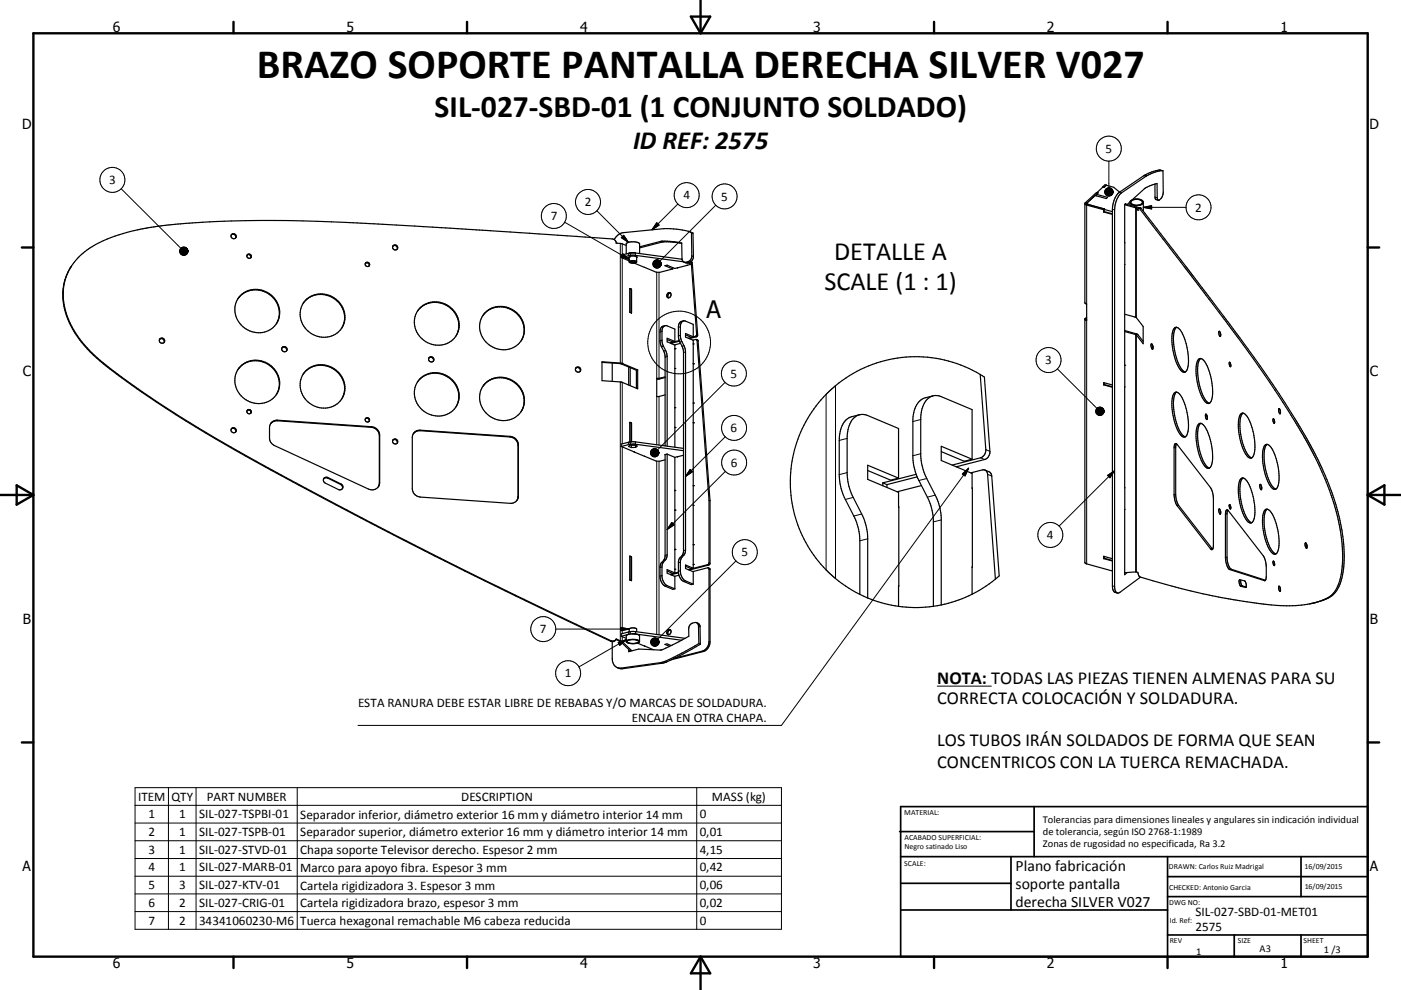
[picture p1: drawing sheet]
<svg xmlns="http://www.w3.org/2000/svg" width="420mm" height="297mm" viewBox="0 0 420 297" stroke-linecap="round" stroke-linejoin="round" font-family="sans-serif">
<g fill="none" stroke="#000" stroke-width=".36">
<path d="M328.7 58.3l3.4 .9-.4 .4-3.4-.9M328.7 58.3v.5M329.2 57.9l-3.4 3.2 5.4 1.6M329.2 57.9l-.5-.1-3.3 3-.1 .4 .5 .3 5.1 1.4M329.2 57.9l-.5 .4M330.5 56.1v.1M330.5 56.1l.5 .1M331 56.2l.7-.6 2.2 .6 1.8 1.4M331 56.2l-.4-.1-1.7 1.7 .3 .1M331.7 55.6h.1M331.7 55.6l-.4-.2-.8 .7M331.7 55.6l-.7 .6"/>
<path d="M339.5 59.9l3.9-3.5 3.5-1.3v4.2l.4 .8M346.3 55.2v4.2l.2 .4 .8 .3M348.6 51.2a6 6 0 0 0-4.4 .8l-8.9 5.9-1.2 1.9-.5 2.2-.1 113.8a1.78 1.78 0 0 0 1.5 2.1M21.4 79.9l-.5 .8M69.3 70.5a.83 .83 0 0 1 1-.1 .83 .83 0 0 1 .4 .8M74.1 76.6a.7 .7 0 0 1 .8-.1 .7 .7 0 0 1 .3 .8M109.5 79a.69 .69 0 0 1 .9 0 .69 .69 0 0 1 .3 .8M117.7 73.9a.81 .81 0 0 1 1-.2 .81 .81 0 0 1 .4 .9M186.3 77.3l2.3 1M187.7 73.6l-1.3-.5-1.6-.1a1.32 1.32 0 0 0-1.3-1.3l-70.1-4.5a408.4 408.4 0 0 0-60.1 0l-6.5 .8a54.9 54.9 0 0 0-19.2 6 18.5 18.5 0 0 0-7.1 7.3M188.5 76l1.7-.1 14.3 1.9M188.6 77.1v1.5"/>
<path d="M188.7 78.4l1.4-.2 .7 .2a.61 .61 0 0 1-.9 .5 .73 .73 0 0 1-1.2-.5zM188.9 75.9l-2.6 .7v.7M188.9 76.6l-2.6 .7M188.9 75.9v.7M188.9 76.6h1.3l14.7 1.9M189.1 78.5h1.3a.91 .91 0 0 1-1.4 .2zM189.6 75.9h-.7M190.2 78.9l3.1 1.3M190.2 78.9h.1M190.5 78.6h.1M190.9 77.3l.2-.2-.9-.3-1.3 .1-.4 .4h.1M190.9 77.1v1.5"/>
<path d="M190.9 77.1h.1M191.8 76.1v-2.9a1.81 1.81 0 0 0-1.7-.7 2.94 2.94 0 0 0-2.3 .6l-.1 3.1M204.4 73l-5.5-.5-7.1 1.9M206 79.6h.1M206 79.6l-2.9 .8M206.2 78.8l1 .5M206.9 69.6l.4 .2M207.1 78.5l.1 .1M207.2 78.6v.7M207.2 79.3l-1.2 .3M207.2 78.6l1.7 21.9-.3 .4-2.3 .6M207.2 78.6l.3 .1 1.7 21.9-.3 .4-2.2 .6"/>
<path d="M207.2 78.6h.1M207.3 69.8a21.8 21.8 0 0 0-8.4-1.2l-12 1.2a3.7 3.7 0 0 0-2.8 2.1M207.3 69.8l.1 7a1.74 1.74 0 0 1-.9 1.6 1.74 1.74 0 0 1-1.8-.1l-.2-.7-.1-4.7-2.9-.4-2.9-.2-6.8 1.7M207.3 69.8l.5 .2 .1 7a1.9 1.9 0 0 1-2.8 1.6M325.3 61.1v29.7l.5 .4v5l-.5-.5 .5-.5M325.9 61.3v-.5l.3 .5M330.9 63.6l2.6 .7M330.9 62.9v.7M331 63.5l-.1 .1M331 63.5v-.7l2.5 .7M331 63.5l2.5 .7M331.1 62.7h.1"/>
<path d="M331.2 62.7l-.3 .2M337.2 61.4l3.3 .9 .7 .7v-.5M337.2 79.4h.1M337.2 72.8h.1M337.2 79.3h.1M337.4 61.2l3.4 1 .5 .3M337.5 61.2v-.1l-.3 .2v111.1l.7-.6M338.8 60.7a2.64 2.64 0 0 0 3.7 .5l.3-.4M338.8 60.7v.9M338.8 60.6a2.68 2.68 0 0 1 3.9-.1l.1 2.9M338.8 60.6l-.8 .7M338.8 60.6v.1"/>
<path d="M339.2 60.3a2.41 2.41 0 0 1 3.3 .3 2.22 2.22 0 0 1-3.3 .5l-.2-.5zM341.2 62.5h.4l29.6 38.9a321 321 0 0 1 17 25l5.2 9.2a98.2 98.2 0 0 1 5.9 13.7l2 7a52.5 52.5 0 0 1 1.2 9.7v2.2a17.9 17.9 0 0 1-2.6 9.6 8.8 8.8 0 0 1-4.3 2.6l-.9 .3M341.4 62.4l.7 .1 27.7 36.2a334.2 334.2 0 0 1 20 29.4l3.9 6.9a72.7 72.7 0 0 1 9.3 31.3 19.4 19.4 0 0 1-2.6 11.4l-.7 .7a15 15 0 0 1-7.7 2.9 65.5 65.5 0 0 1-19.2-.9l-5-.8a174.4 174.4 0 0 1-18.3-4.3l-7.8-2.2-.5-1.4-.5-.1-3.5 .2M347.3 60.1h.1a2.67 2.67 0 0 0 1.3-2.5v-6.4h-.5l-2.2 .6-2.2 1-7.6 5.1-.6 .7a7.8 7.8 0 0 0-1.4 4.4v113a1.95 1.95 0 0 0 .8 1.9M20.4 81.6a18.7 18.7 0 0 0 2.1 18.3 54.1 54.1 0 0 0 14 13.5 405.1 405.1 0 0 0 47.9 29.3l39.8 21a1751 1751 0 0 0 58.8 28.7 1.18 1.18 0 0 0 1.7-.6M20.8 80.9a18.1 18.1 0 0 0 1.3 18 49.6 49.6 0 0 0 14.2 14.1 426.9 426.9 0 0 0 53.9 32.6l29.1 15.4 27.5 13.8 36.3 17.4 .8 .1 .7-.4M71.3 89.7a6.9 6.9 0 0 1 9.2-1.6 6.9 6.9 0 0 1 2.4 9M72.1 88.7a7 7 0 0 1 8.8-.5 7 7 0 0 1 2.2 8.6 7 7 0 0 1-8 2.6 7 7 0 0 1-4.7-7l.7-2.3zM91.3 90.5a6.9 6.9 0 0 0 .5 8.3 6.9 6.9 0 0 0 8.2 1.8 6.5 6.5 0 0 0 3.4-6.2 6.5 6.5 0 0 0-4.2-5.6 6.6 6.6 0 0 0-8.3 2.2M91.6 90.1a6.9 6.9 0 0 1 8.9-.3 6.9 6.9 0 0 1 1.9 8.7M125.1 93.4a6.9 6.9 0 0 1 9.2-1.5 6.9 6.9 0 0 1 2.4 9M125.9 92.4a6.9 6.9 0 0 1 8.8-.4 6.9 6.9 0 0 1 2.2 8.5 6.9 6.9 0 0 1-8 2.6 6.9 6.9 0 0 1-4.7-7l.4-1.7z"/>
<path d="M144.7 94.8a6.9 6.9 0 0 1 9.2-1.5 6.9 6.9 0 0 1 2.3 8.9M145.5 93.8a7 7 0 0 1 8.8-.5 7 7 0 0 1 2.1 8.6 6.9 6.9 0 0 1-7.4 2.8 6.9 6.9 0 0 1-5.2-6 6.1 6.1 0 0 1 1.7-4.9zM188.8 93.7l.5 .2M188.9 86.6v7.1M188.9 93.7h-.1M188.9 86.6h-.1M188.9 93.7l.4 .2M188.9 86.6l.4 .2M189.3 86.8h.1M189.3 93.9h.1M189.3 86.8v7.1M189.3 86.8l-.5-.2v7.1"/>
<path d="M193.2 80.2h.1M193.3 80.2l3.4 1.5h1.1l3.9-1M199.4 97.7l2.9 1v3.7M199.4 97.7l-.5 .4-.4 .7v3.5l.3 1.3 1.1 2.5 .1 .9v26.8M199.4 97.7a1.56 1.56 0 0 0-1.5 1.6l.1 3.9 1.1 2.4 .3 1.2v27M200.2 88a.65 .65 0 0 1 1 0 .65 .65 0 0 1-.2 1 .65 .65 0 0 1-1 .2 .65 .65 0 0 1 .1-1.1zM201 87.9a.93 .93 0 0 0-.6 1.5M201.7 80.3v.4M203.1 80.3v.1M203.1 80.3l-.8 .2-2.3-.9-.6 .1 2.3 1M204.9 96.3a1.56 1.56 0 0 0-1.5 1.6l.1 3.8 1.1 2.5 .3 1.2v60.1l-.3 1-1.1 1.5-.1 3.8a3.5 3.5 0 0 0 1.5 2.6l2.3 1 .6-.2M325.3 95.8v72.9l.3 .4 7.9 2.2"/>
<path d="M325.8 95.7v.1M337.2 94.3l3.4 .9 2.1 2.7v5.2l-2.2-2.7M337.2 99.5l3.3 .9M337.2 99.2l3.5 1M352.2 98.3a1.31 1.31 0 0 1 1.7 .8 16.4 16.4 0 0 1 1.9 12 1.06 1.06 0 0 1-1 .6 1.06 1.06 0 0 1-1-.8 16.7 16.7 0 0 1-2.1-11.9zM352.7 98.2a6.6 6.6 0 0 0-.8 5.2 13.3 13.3 0 0 0 3.1 8l.4 .2M365.5 99.4v1l.3 .6 .1-.9M365.5 99.4h.1M365.6 99.4l.3 .7M47.8 101.8a.83 .83 0 0 1 1.1-.1 .83 .83 0 0 1 .3 1M71.3 110.9a6.9 6.9 0 0 1 9.2-1.5 6.9 6.9 0 0 1 2.4 9M72.1 109.9a7 7 0 0 1 8.8-.4 7 7 0 0 1 2.2 8.6 7 7 0 0 1-8.6 2.3 7 7 0 0 1-3.9-7.9l.8-1.7z"/>
<path d="M84.5 104.4a.82 .82 0 0 1 1.1-.1 .82 .82 0 0 1 .3 1M90.9 112.3a6.9 6.9 0 0 1 9.1-1.6 6.9 6.9 0 0 1 2.4 9M91.7 111.3a7 7 0 0 1 8.8-.5 7 7 0 0 1 2.1 8.6 6.9 6.9 0 0 1-8 2.6 6.9 6.9 0 0 1-4.6-7l.4-1.7zM125.1 114.7a6.9 6.9 0 0 1 9.2-1.6 6.9 6.9 0 0 1 2.4 9M125.9 113.6a7 7 0 0 1 8.8-.4 7 7 0 0 1 2.2 8.6 6.9 6.9 0 0 1-9.3 1.9 6.9 6.9 0 0 1-2.4-9.1zM128.5 107.4a.83 .83 0 0 1 1.1-.1 .83 .83 0 0 1 .3 1M144.7 115.9a6.9 6.9 0 0 0 2.5 9.2 6.9 6.9 0 0 0 9.2-1.9 6.9 6.9 0 0 0-2.6-8.9 6.9 6.9 0 0 0-9.1 1.7M145 115.6a6.9 6.9 0 0 1 9.1-1 6.9 6.9 0 0 1 2.1 8.9M172.6 110.5a.83 .83 0 0 1 1-.1 .83 .83 0 0 1 .4 1M180.5 108.7l5.5 .4 4.8 2M180.5 108.5l5.7 .4 5 2.1v5.6l-5-2-5.7-.4zM183.6 108.9v5.5"/>
<path d="M188.5 110.1v5.4M188.9 110.3v5.4M190.8 111.1v5.4M191.2 111l-.4 .1M199.4 113.1l-2.5 .4v5.4l2.5-.4M199.4 113.3l-2.5 .4M200 101.9l1.7 .7 .6-.2M201.1 102.8v.2M201.1 102.8l.3 .1M201.4 102.9v.3M202.3 102.4l-2.3-.9v1l2.3 1v30.7M203.6 102.2l-2.5 .6"/>
<path d="M203.7 102.4l-2.3 .5M204 103l-1.8 .5M205.5 100.5l1.7 .7 .6-.2M207.8 101v-3.7l-2.3-1a1.3 1.3 0 0 0-1.5 1.7v3.3l1.2 2.7 .3 1.6v59.4l-.2 1.1-1 1.3-.3 .7v3.2a3.4 3.4 0 0 0 1.5 3l2.3 .9M207.8 101l-2.3-.9v1l2.3 1v68.4M208.8 101.9l.5 .4 3.6 47.9M208.8 101.9l-1.1 .2M208.8 101.9l3.8 48.2M279.7 118.8l-2.4 .6a6.4 6.4 0 0 0-3.6 6.4v11.6a17.3 17.3 0 0 0 1.8 6.8l2.5 5a17.3 17.3 0 0 1 1.8 6.7v26M293.9 112.3a37.6 37.6 0 0 0-52.3 14.3 37.6 37.6 0 0 0 16.2 51.7M293.9 112.3l1.2 .8 1.7 22.3a2.36 2.36 0 0 1-1.6 2.5l-8.5 2.1M293.9 112.3l1.7 22.6a2.42 2.42 0 0 1-1.6 2.4l-8.5 2.2"/>
<path d="M330.9 115.5v-.7l2.6 .7M330.9 115.5l2.6 .7M331 115.3l-.1 .2M331 114.8v.5M331 115.3l2.5 .7M337.2 116.1h.1M337.2 109.6h.1M337.2 116v.1M340.7 100.2l.5 .2 1.5 2M340.7 100.2l-.2 .2M345.2 103.2l.3 .3a.78 .78 0 0 1 0 1.3l-.4-.8zM345.6 103.6l.1 .6"/>
<path d="M352.2 117.8a1.31 1.31 0 0 1 1.7 .8 16.4 16.4 0 0 1 1.9 11.9 1.06 1.06 0 0 1-1 .6 1.06 1.06 0 0 1-1-.8 16.7 16.7 0 0 1-2.1-11.9zM352.7 117.6a5.6 5.6 0 0 0-.9 4.7 13.6 13.6 0 0 0 3.2 8.6l.4 .1M359.5 107.7a1.54 1.54 0 0 1 1.9 1.2 16.7 16.7 0 0 1 1.7 11.5 1.06 1.06 0 0 1-1.1 .7 1.06 1.06 0 0 1-.9-.9 16.7 16.7 0 0 1-2.1-11.9zM360 107.5a5.5 5.5 0 0 0-.9 4.7 15.3 15.3 0 0 0 2.9 8.4l.6 .4M365.9 100.1l.1 .3M368.6 108.7l.4 .7-.1 .6-.4-.7zM368.6 108.7h.1M69.3 128.7a.8 .8 0 0 1 1.1-.2 .8 .8 0 0 1 .3 1.1M69.5 128.6a.81 .81 0 0 1 .9 .1 .81 .81 0 0 1 .2 .9M69.5 128.5a.79 .79 0 0 0 .1 1.1 .79 .79 0 0 0 1.1 0M74.2 123a.69 .69 0 0 1 .9 0 .69 .69 0 0 1 .1 1M74.2 123.1a.69 .69 0 0 1 .8 .1 .69 .69 0 0 1 .2 .8"/>
<path d="M74.2 123.1a.66 .66 0 0 0 .1 .9 .66 .66 0 0 0 .9 0M81.1 127.2l1-.8 1-.2 28.2 2a2.6 2.6 0 0 1 2.4 2.5v14.2l-.2 .9M81.4 126.8l.8-.6 1-.1 28.2 1.9a2.66 2.66 0 0 1 2.4 2.6v14.2a2.28 2.28 0 0 1-3.4 1.9l-28.1-13a2.52 2.52 0 0 1-1.5-2.3v-3.5zM109.7 125.6a.71 .71 0 0 1 .8 0 .71 .71 0 0 1 .2 .8M117.7 132.1a.83 .83 0 0 1 1-.2 .83 .83 0 0 1 .4 .9M117.8 132.1a.81 .81 0 0 1 1-.3 .81 .81 0 0 1 .4 .9M117.8 132.1a.8 .8 0 0 0 .3 1 .8 .8 0 0 0 1.1-.4M119.1 132.8v.1M123.9 130.1l1.1-.8 .9-.1 26.9 1.9a2.62 2.62 0 0 1 2.5 2.5v15.4l-.3 1.1M124.2 129.7l.8-.5 1-.1 27 1.8a2.61 2.61 0 0 1 2.4 2.6v15.3a2.22 2.22 0 0 1-2.4 2.2l-27-1.9a2.61 2.61 0 0 1-2.4-2.5v-15.4l.1-.6zM186.3 133.9l3.9 1.7M188.8 126.8h.1"/>
<path d="M188.9 126.8v5.8M188.9 126.8l.4 .1M188.9 132.6l-2.6 .6v.7M188.9 132.6v.7M188.9 133.3l-2.6 .6M188.9 132.6h1.6l14.4 1.9M188.9 133.3l1.3-.1 14.7 2M189.2 133.5l.1 .1M189.3 133.6v.7M189.3 126.9v5.6M189.3 133.5v.1M189.3 126.9l-.5-.2v5.9"/>
<path d="M189.3 126.9h.1M190.2 135.6l3.1 1.3M190.2 135.6h.1M190.3 133.5l-1 .1M190.6 134.2l.5-.4-.9-.3h-1.3l-.4 .4 .8 .4M190.6 134.2l-1.3 .1M190.6 133.6v.6M193.2 136.9h.1M193.3 136.9l3.4 1.4 1.1 .1 1.6-.4M199.4 136.4h.1M199.4 136.4l.6-.2 2.3 1M199.4 136.4v30.5l-.3 1-1.1 1.5-.1 3.8a3.5 3.5 0 0 0 1.5 2.7l2.3 .9 .6-.1"/>
<path d="M200 136.2v30.3l-.3 1.3-1.1 1.5-.1 4.1a3.3 3.3 0 0 0 1.5 2.3l2.3 1M202.3 137.2v34.7M203.1 137h.1M203.1 137l-.8 .2M204.9 136.6l-1.8 .4M257.5 124.5a6.5 6.5 0 0 0-3.5 6.3v11a17.2 17.2 0 0 0 1.8 7.4l2.8 5.6a16.6 16.6 0 0 1 1.5 6.8v17.8M282.2 135.5l6.9 2.9 2.3-.6M291.4 137.8l-9.2-3.9v4.3l9.2 3.8 .1 4.5M291.4 137.8v-14.9l-9.2-3.9a4 4 0 0 0-5.5 3l-.7 3.2v11.6a17.7 17.7 0 0 0 1.8 6.8l2.6 4.9a17.1 17.1 0 0 1 1.8 6.8v26.2M352.2 133.2l.3-.1 .4 .3 10.4 13.5 .5 2.4v14.6a.59 .59 0 0 1-.1 .7 .59 .59 0 0 1-.7 .2l-10.5-13.7-.5-2.7v-14.1zM352.7 133.1l-.2 .9v14.6l.4 2.1 .5 .9 10.2 13.2M359.5 127.1a1.87 1.87 0 0 1 2.2 1.6 17.4 17.4 0 0 1 1.5 10.9 1.09 1.09 0 0 1-1 .9 1.09 1.09 0 0 1-1.1-.8 16.7 16.7 0 0 1-2.1-11.9z"/>
<path d="M360 127a5.5 5.5 0 0 0-.9 4.7 15 15 0 0 0 2.9 8.4l.6 .3M361.5 124.3v1l.3 .6M361.5 124.2v.1M361.5 124.2l.3 .4M361.8 124.6l.1 1.2M361.9 124.7l.1 .6M361.9 125.8l-.1 .1M372 124.2l.1-.1a1.48 1.48 0 0 1 2 1.2 17.4 17.4 0 0 1 1.8 11.2 1.08 1.08 0 0 1-1 1 1.08 1.08 0 0 1-1.2-.9 16.8 16.8 0 0 1-2-11.9zM372.7 123.9a5.5 5.5 0 0 0-.9 4.7 14.1 14.1 0 0 0 3.1 8.6l.4 .1M379.2 133.6a1.05 1.05 0 0 1 1.7 .4 16.3 16.3 0 0 1 2.1 12.2 1.06 1.06 0 0 1-1.1 .6 1.06 1.06 0 0 1-.9-.8 16.6 16.6 0 0 1-2.1-11.9zM379.9 133.3a3.5 3.5 0 0 0-.9 3 16.5 16.5 0 0 0 2.9 10.1l.6 .3M381.7 125.7l.4 .5-.1 .8-.3-.5z"/>
<path d="M381.8 125.7h.1M383.4 122.6l.5 .7-.1 .8-.5-.8zM383.8 123.1l.1 .4M97 143.6l1-.3 4.1 2 .5 .5v.8M97.2 143.4l.4-.2 .7 .1 3.9 1.9a.92 .92 0 0 1 .5 1.2 .92 .92 0 0 1-1.2 .5l-4-2a.97 .97 0 0 1-.3-1.5zM113.5 145.8l-.1 .2M212.6 150.1l-.1 18.9-.3 .4-5.9 1.5M212.6 150.1l.3 .1M212.9 150.2l-.1 18.9-.3 .4-5.8 1.5M260.1 141.2l6.9 2.8 2.4-.6M264.7 144.9v.8M264.7 144.9l1.2 .5"/>
<path d="M265.9 145.4v.8M269.4 143.4v-14.8l-9.7-4.1-1.8-.1-2.6 .6a6.4 6.4 0 0 0-3.7 6.4v11a17.1 17.1 0 0 0 1.8 7.4l3.2 6.3a16.6 16.6 0 0 1 1.2 6.1v16.1M269.4 152.1v23.8M269.4 143.4l-9.3-3.8v4.2l9.3 3.9 .1 4.5M274.7 142.3l-10 2.6M275 143.1l-9.1 2.3M276.3 145.7l-7.3 1.8M291.4 146.4v23.8M295.3 141l.4 .3 .4 .7 2.3 31.7M295.3 141h-.8l-3.4 .9M295.3 141l1.6 .8 .4 1 2.3 30-1.2 .9M337.2 146.3h.1"/>
<path d="M337.2 152.8v.1M365.5 152.7v.9l.3 .6 .1-.1v-.7M365.5 152.7h.1M365.6 152.7l.3 .7M365.9 153.3l.1 .4M367.7 153l.6 .3 10.6 13.6 .7 2.5v3.5a.92 .92 0 0 1-.5 1.3l-10.4-3.3-.7-.9-.6-2.8v-12.9zM368.1 153l-.2 .9v13.6l.2 1.4 .5 1.3 .5 .6 10.3 3.3M368.6 151.4l.3 .3a.52 .52 0 0 1-.1 .9l-.3-.8zM368.9 152.7h.1M372 143.7a1.02 1.02 0 0 1 1.6 .3 16.3 16.3 0 0 1 2.2 12.3 1.06 1.06 0 0 1-1.1 .6 1.06 1.06 0 0 1-1-.8 16.8 16.8 0 0 1-2-11.9zM372.7 143.4a7.1 7.1 0 0 0-.8 5.8 12.3 12.3 0 0 0 3 7.4l.4 .2M377.8 145.3l.2 .1 .2 .7-.1 .8-.3-.5z"/>
<path d="M378.2 145.8l.1 .6M379.2 153.1a1.14 1.14 0 0 1 1.9 .6 16.3 16.3 0 0 1 1.9 11.9 1.06 1.06 0 0 1-1.1 .7 1.06 1.06 0 0 1-.9-.8 16.6 16.6 0 0 1-2.1-12zM379.9 152.8a3.5 3.5 0 0 0-.9 2.9 14.8 14.8 0 0 0 3.1 10.3l.4 .2M188.8 174l.5 .2M188.8 174h.1M188.9 166.9v7.1M188.9 166.9h-.1M188.9 174l.4 .2M188.9 166.9l.4 .2M189.3 167.1h.1M189.3 174.2h.1M189.3 167.1l-.5-.2v7.1"/>
<path d="M189.3 167.1v7.1M200 171.3l1.7 .7 .6-.1M201.1 172.2v.3M201.1 172.2l.3 .2M201.4 172.4v.2M202.3 171.9l-2.3-1v1.1l2.3 .9v3.8M203.4 171.7l-2.3 .5M203.4 171.9l-2 .5M203.5 172.6l-1.3 .3M205.5 169.9l1.7 .7 .6-.1M207.7 171.5l4.5-1.2 .3 .3 .1 21.9a3 3 0 0 1-2 2.8l-8.3 2.2M207.8 170.5l-2.3-1v1.1l2.3 .9v3.7"/>
<path d="M212.4 170.4l.5 .4v21.8a3 3 0 0 1-2 2.9l-9.6 2.4M257.8 178.3l2.3 1.1M260.1 179.4a39.6 39.6 0 0 0 9.3 2.5M269.5 175.8l-.1 6.1M291.4 178.3a37.6 37.6 0 0 1-9.2 3.2M291.5 170.1l-.1 8.2M298.4 173.7l-2.8 2.2-4.2 2.4M330.9 167.6v-.7l2.6 .7M330.9 167.6l2.6 .7M331 167.5l-.1 .1M331 166.9v.6M331 167.5l2.5 .7"/>
<path d="M341.9 173.1l-6.1 4.6-.8 .2M371.6 174l1.6 .3 .3 .5a1.23 1.23 0 0 1-.1 1.5l-1.6-.6-.3-.8zM372 174l.3 1.6 1.3 .5M381.8 168.3l.3 .8-.1 .6-.3-.7zM381.8 168.3v.1M383.4 175.9l.4 .4a.75 .75 0 0 1-.1 1.1l-.3-.6zM383.8 176.5l.1 .3M391.4 162.9l.3 .4a.79 .79 0 0 1 0 1.2l-.4-.8zM391.7 163.3l.2 .7M183.6 192.5v5.1a2.49 2.49 0 0 0 2.6 2.8l11.9-1.6a59.5 59.5 0 0 0 11.4-5.7M184.6 191.9l.2-.2 1.2 .6M184.7 191.9l1.2 .5"/>
<path d="M185.9 192.4l.3 .2M186 192.3l.6 .2M186 192.3l-.1 .1M186.2 192.6l2.8 2.8M186.3 190.9l1.4 .6M186.6 192.5l2.9 2.8M186.6 192.5l-.4 .1M187.7 192.4a3.3 3.3 0 0 1 4 .1M187.8 190.6a3.7 3.7 0 0 1 3.9 .2v1.7a3.6 3.6 0 0 1-4 .1zM188 192.4a3.4 3.4 0 0 1 3.5 0 2.13 2.13 0 0 1-2.8 .5l-.6-.2zM188.4 190.3l-2.1 .6M188.7 189.6l-2.4 .6v.7"/>
<path d="M188.9 189.5v.7M188.9 195.3v.1M188.9 189.5l-.2 .1M188.9 189.5h1.6l14.9 2M189.5 190.2l14.8 1.9M190.9 189.5l-.1-.8a2.04 2.04 0 0 0-2.2 0v.9M191.1 192.9l4.8 2M193.3 193.8h-.1M193.3 193.8v.1M200.2 189a.65 .65 0 0 1 1 .1 .65 .65 0 0 1-.2 1 .65 .65 0 0 1-1 .1 .65 .65 0 0 1 .1-1zM201 189a.93 .93 0 0 0-.6 1.4M201.2 193.7l-1.2-.5-.6 .1 1.4 .6"/>
<path d="M208.8 186.8l.8 .4 .3 .6 .1 5.5M209.5 193.1l-.1-5.2a.96 .96 0 0 0-1.2-1.1 1.87 1.87 0 0 0-1.7 1.9v2.2l-8 4.1-7-.3-3 .8v-.7M209.5 193.1l.5 .2M210 193.3a48.5 48.5 0 0 1-11.4 5.7l-11.9 1.6-1.6-.3M279.8 181.9a36.6 36.6 0 0 1-10.4 0M282.2 181.5l-2.4 .4M394.6 180.7l-2 .5"/>
<circle cx="70" cy="70.9" r=".75"/>
<circle cx="74.7" cy="76.9" r=".67"/>
<circle cx="110.2" cy="79.3" r=".66"/>
<circle cx="118.5" cy="74.2" r=".76"/>
<circle cx="48.6" cy="102.2" r=".8"/>
<circle cx="85.3" cy="104.8" r=".8"/>
<circle cx="129.3" cy="107.8" r=".8"/>
<circle cx="173.3" cy="110.9" r=".79"/>
<circle cx="110.2" cy="126" r=".64"/>
</g>
<g fill="none" stroke="#000" stroke-width=".3">
<path d="M36.3 56.6l17.9 17.9M332.4 48.3v8M335.6 57.7l.6 .2M342.9 52.7l.6 .2M343.1 52.6l.7 .2M346.3 59.1l.6 .2M347.4 51l.7 .2M169.3 66.7l19.3 11.2M178.9 63.2l9.5 9.5M186 73v35.9M186.6 77.4l-.2 31.9M186.6 73.2v3.3"/>
<path d="M186.7 76.2l1.9 1.7-2.4-.9zM187 70.6l1.4 2.1-2.1-1.4zM188.4 76v.7M190.5 75.9v.7M196.9 66.8l.7 .7-2.1 1.4zM198.2 72.4l.4 .2M198.6 72.3l.5 .2M203.2 61.2l-7.7 7.7M205.7 78.7l.4 .2M206.3 78.5l.4 .2M207.4 76.8l.5 .2M214.6 61.6l-16.7 16.7"/>
<path d="M325.8 61.5v29.7M325.8 61v.2M333.5 62.8l.7 .2M340.7 62.1l-.2 .2v32.9M341.2 62.4l-.5 .1v32.8M342.1 62.5h-.5M342.8 62.2h12.8M342.8 62.2l2.5-.5v1zM196.9 81.7v31.8M197.6 81.7v31.8M198.5 99.5l-.6 .1M204 98l-.6 .2"/>
<path d="M325.8 96.2v73M186 114.6v77.7M186.6 114.7v18.5M196.9 118.9v14.5M197.6 119v14.5M198.5 102l-.6 .2M198.9 103.9l-.6 .1M199.6 105.1l-.6 .2M200 107l-.6 .1M204 100.6l-.6 .2M204.4 102.5l-.6 .1M205.1 103.7l-.6 .2"/>
<path d="M205.5 105.6l-.6 .1M208.4 100.9l.4 .1M208.9 100.3l.3 .1M209 102.2l.3 .1M217.4 114.7l-20.3 20.3M247.7 118.3v52.7M250.5 115.7v57.9M317 110.6l11.9 11.9M340.5 100.4v71.2M340.7 100.5v71.1M83.2 126.1l-.1 .1M111.4 128l-.1 .2"/>
<path d="M113.8 130.6l-.1 .1M126 129.1l-.1 .1M153 130.9l-.2 .2M155.4 133.5l-.1 .1M186.6 134.1v56M188.4 132.7v.7M190.5 132.6v.7M196.9 138.4v52M197.6 138.4v52.1M217.4 131l-11.9 11.9M254 131.5l-2.4 .6M276 125.9l-2.3 .6"/>
<path d="M276 136.1l-2.3 .6M294 137.3l1.2 .6M295.6 134.9l1.2 .5M352.5 134.3h-.5M98.3 143.3l-.1 .1M102.2 145.2l-.1 .1M113.8 144.8l-.1 .1M155.4 148.8l-.1 .2M201.4 156.7l.7 .8-2.1 1.4zM206.9 140.8l.7 .7-2.1 1.4zM217.5 141.4l-17.5 17.5M254 141.8l-2.4 .6"/>
<path d="M255.8 149.2l-2.4 .6M258.3 154.2l-2.3 .6M277.8 143.6l-2.3 .6M280.4 148.5l-2.4 .7M282.2 156l-2.4 .6M288.5 142.2l1.9-1.7-1.1 2.3zM290.4 140.5l-56.1 77.1h-127M296.1 142.3l1.2 .5M332.1 142.6l2.1-1.4-1.5 2.1zM334.2 141.2l-16.7 16.6M352.5 148.3l-.5 .1M353.4 151.6l-.5 .1"/>
<path d="M367.9 154.2l-.5 .1M198.5 170.1l-.6 .2M198.5 172.7l-.6 .1M198.9 168.6l-.6 .2M199.6 167.9l-.6 .2M200 166.5l-.6 .1M200 175.7l-.6 .2M204 168.7l-.6 .1M204 171.3l-.6 .1M204.4 167.2l-.6 .2M205.1 166.5l-.6 .2M205.5 165l-.6 .2"/>
<path d="M205.5 174.3l-.6 .1M212.2 169.4l.3 .1M212.6 170.7l.3 .1M212.6 168.8l.3 .2M220.6 168.3l-23.4 23.5M260.1 161.6l-2.3 .6M333.5 175.8l.7 .2M363.4 164.5l-.5 .1M367.9 167.2h-.5M369.1 170.8l-.4 .1M372.4 175.8l-.4 .1M373.5 176.2l-.1 .1"/>
<path d="M379.3 174.1l-.2 .1M166.6 188.7h22M183.1 192.2l-.1 .2M185.3 192.7l2.4-.8-1.9 1.7zM186.2 188.2l2.4 .5-2.4 .5zM186.6 191v1.5M187.7 191.9l-14.1 8.2M188.4 189.6v.7M190.5 189.5v.7M198.1 198.8l.5 .2M199.4 198.4l.4 .2M209.4 187.9l.5 .1"/>
<path d="M210.6 195.3l.3 .2M212.6 192.5l.3 .1M186.2 200.4l.5 .2M281 205.9h16.2M40.5 236.3h193.8v42.5h-193.8zM50.5 236.3v42.5M58.8 236.3v42.5M89.1 236.3v42.5M208.9 236.3v42.5M40.5 241.6h193.8M40.5 246.9h193.8M40.5 252.2h193.8"/>
<path d="M40.5 257.6h193.8M40.5 262.9h193.8M40.5 268.2h193.8M40.5 273.5h193.8"/>
<circle cx="33.7" cy="54" r="3.8"/>
<circle cx="205.9" cy="58.5" r="3.8"/>
<circle cx="217.2" cy="58.9" r="3.7"/>
<circle cx="332.4" cy="44.6" r="3.7"/>
<circle cx="166" cy="64.8" r="3.7"/>
<circle cx="176.3" cy="60.6" r="3.7"/>
<circle cx="359.3" cy="62.2" r="3.7"/>
<circle cx="203.6" cy="102.8" r="9.4"/>
<circle cx="220" cy="112.1" r="3.8"/>
<circle cx="314.4" cy="108" r="3.8"/>
<circle cx="220.1" cy="128.4" r="3.8"/>
<circle cx="220.1" cy="138.8" r="3.8"/>
<circle cx="223.3" cy="165.6" r="3.8"/>
<circle cx="314.9" cy="160.5" r="3.8"/>
<circle cx="162.9" cy="188.7" r="3.8"/>
<circle cx="170.3" cy="202" r="3.8"/>
</g>
<g fill="#000">
<circle cx="328.9" cy="57.8" r=".18"/>
<circle cx="184.8" cy="73" r=".18"/>
<circle cx="188.6" cy="77.1" r=".18"/>
<circle cx="190.2" cy="78.9" r=".18"/>
<circle cx="341.2" cy="63" r=".18"/>
<circle cx="186.6" cy="109" r=".18"/>
<circle cx="202.3" cy="110.5" r=".18"/>
<circle cx="202.3" cy="104.6" r=".18"/>
<circle cx="207.8" cy="103.2" r=".18"/>
<circle cx="207.8" cy="109.1" r=".18"/>
<circle cx="207.8" cy="109.2" r=".18"/>
<circle cx="337.2" cy="109.6" r=".18"/>
<circle cx="340.5" cy="100.4" r=".18"/>
<circle cx="202.3" cy="122.3" r=".18"/>
<circle cx="202.3" cy="128.3" r=".18"/>
<circle cx="202.3" cy="128.2" r=".18"/>
<circle cx="207.8" cy="120.9" r=".18"/>
<circle cx="207.8" cy="126.8" r=".18"/>
<circle cx="207.8" cy="126.9" r=".18"/>
<circle cx="202.3" cy="153" r=".18"/>
<circle cx="202.3" cy="153.1" r=".18"/>
<circle cx="202.3" cy="147.2" r=".18"/>
<circle cx="207.8" cy="151.6" r=".18"/>
<circle cx="207.8" cy="145.7" r=".18"/>
<circle cx="202.3" cy="164.9" r=".18"/>
<circle cx="202.3" cy="170.8" r=".18"/>
<circle cx="202.3" cy="164.8" r=".18"/>
<circle cx="207.8" cy="163.4" r=".18"/>
<circle cx="207.8" cy="169.3" r=".18"/>
<circle cx="188.4" cy="190.3" r=".18"/>
</g>
<g fill="none" stroke="#000" stroke-width=".71">
<path d="M10 10h400v277h-400zM70 6.6v3.4M140 6.6v3.4M207.1 5h5.8l-2.9 5zM210 0v10M280 6.6v3.4M350 6.6v3.4M6.6 74.2h3.4M410 74.2h3.5M0 148.5h10M5 145.6l5 2.9-5 2.9zM410 148.5h10.1"/>
<path d="M410 148.5l5.1-2.9v5.8zM6.6 222.7h3.4M410 222.7h3.5M70 287v3.4M140 287v3.4M210 287v10M210 287l2.9 5h-5.8zM280 287v3.4M350 287v3.4"/>
</g>
<g fill="none" stroke="#000" stroke-width=".51">
<path d="M269.7 249.5h40.3M270 242h140v45h-140zM270 257h140M303.1 257v16M310 242v15M350 257v30M390.1 257v12M270 265h33.1M270 273h80M350 269h60M350 263h60M350 280.5h60"/>
<path d="M370 280.5v6.5M390.1 280.5v6.5"/>
</g>
<g fill="#000" stroke="#000" stroke-width=".3">
<path d="M333.6 57.1l.1 .5zM333.4 56.8l.3 .8zM333.3 56.6l.4 1zM333 56.5l.7 1.1zM332.8 56.4l.9 1.2zM332.5 56.3l.3 .1 .9 1.2zM332.2 56.3h.3l1.2 1.3zM332 56.4l.2-.1 1.5 1.3zM331.7 56.5l.3-.1 1.7 1.2zM331.5 56.7l.2-.2 2 1.1zM331.5 56.7l2.2 .9-2.3-.7zM331.4 56.9l2.3 .7-2.5-.4z"/>
<path d="M331.2 57.2l2.5 .4-2.5-.1zM331.2 57.5l2.5 .1-2.5 .1zM331.2 57.7l2.5-.1-2.5 .4zM331.2 58l2.5-.4-2.3 .6zM331.4 58.2l2.3-.6-2.2 .9zM331.5 58.5l2.2-.9-2 1zM331.7 58.6l2-1-1.7 1.2zM332 58.8l1.7-1.2-1.5 1.2zM332.2 58.8l1.5-1.2-1.2 1.2zM333.7 57.6l-.9 1.2h-.3zM333.7 57.6l-.9 1.2zM333.7 57.6l-.7 1.1z"/>
<path d="M333.7 57.6l-.4 .9zM333.7 57.6l-.3 .7zM333.7 57.6l-.1 .5zM333.7 57.6v.2zM56.2 74.8l.1 .6zM56.1 74.6l.2 .8zM55.9 74.4l.4 1zM55.7 74.2l.6 1.2zM55.4 74.1l.9 1.3zM55.1 74.1h.3l.9 1.3zM54.9 74.1h.2l1.2 1.3zM54.6 74.2l.3-.1 1.4 1.3z"/>
<path d="M54.4 74.3l.2-.1 1.7 1.2zM54.2 74.5l.2-.2 1.9 1.1zM54.2 74.5l2.1 .9-2.3-.7zM54 74.7l2.3 .7-2.4-.4zM53.9 75l2.4 .4-2.4-.2zM53.9 75.2l2.4 .2-2.4 .1zM53.9 75.5l2.4-.1-2.4 .3zM53.9 75.7l2.4-.3-2.3 .6zM54 76l2.3-.6-2.1 .8zM54.2 76.2l2.1-.8-1.9 1zM54.4 76.4l1.9-1-1.7 1.1zM54.6 76.5l1.7-1.1-1.4 1.2z"/>
<path d="M54.9 76.6l1.4-1.2-1.2 1.2zM56.3 75.4l-.9 1.2h-.3zM56.3 75.4l-.9 1.2zM56.3 75.4l-.6 1.1zM56.3 75.4l-.4 .9zM56.3 75.4l-.2 .7zM56.3 75.4l-.1 .5zM56.3 75.4v.2zM186.7 76.2l1.9 1.7-2.4-.9zM187 70.6l1.4 2.1-2.1-1.4zM196.9 66.8l.7 .7-2.1 1.4zM198.1 78.7l.1 .5z"/>
<path d="M198 78.4l.2 .8zM197.8 78.2l.4 1zM197.6 78.1l.6 1.1zM197.3 78l.9 1.2zM197 77.9l.3 .1 .9 1.2zM196.8 78l.2-.1 1.2 1.3zM196.5 78h.3l1.4 1.2zM196.3 78.2l.2-.2 1.7 1.2zM196.1 78.3l.2-.1 1.9 1zM196.1 78.3l2.1 .9-2.3-.7zM195.9 78.5l2.3 .7-2.4-.4zM195.8 78.8l2.4 .4-2.5-.2z"/>
<path d="M195.7 79l2.5 .2-2.5 .1zM195.7 79.3l2.5-.1-2.4 .4zM195.8 79.6l2.4-.4-2.3 .6zM195.9 79.8l2.3-.6-2.1 .8zM196.1 80l2.1-.8-1.9 1zM196.3 80.2l1.9-1-1.7 1.1zM196.5 80.3l1.7-1.1-1.4 1.2zM196.8 80.4l1.4-1.2-1.2 1.2zM198.2 79.2l-.9 1.2h-.3zM198.2 79.2l-.9 1.2zM198.2 79.2l-.6 1.1zM198.2 79.2l-.4 .9z"/>
<path d="M198.2 79.2l-.2 .7zM198.2 79.2l-.1 .5zM198.2 79.2v.3zM342.8 62.2l2.5-.5v1zM197.4 135.3l.1 .5zM197.2 135.1l.3 .7zM197.1 134.9l.4 .9zM196.8 134.7l.7 1.1zM196.6 134.6l.9 1.2zM196.3 134.6h.3l.9 1.2zM196.1 134.6h.2l1.2 1.2zM195.8 134.7l.3-.1 1.4 1.2z"/>
<path d="M195.6 134.8l.2-.1 1.7 1.1zM195.3 135l.3-.2 1.9 1zM195.3 135l2.2 .8-2.3-.6zM195.2 135.2l2.3 .6-2.4-.4zM195.1 135.4l2.4 .4-2.5-.1zM195 135.7l2.5 .1-2.5 .2zM195 136l2.5-.2-2.4 .4zM195.1 136.2l2.4-.4-2.3 .7zM195.2 136.5l2.3-.7-2.2 .9zM195.3 136.7l2.2-.9-1.9 1.1zM195.6 136.9l1.9-1.1-1.7 1.2zM195.8 137l1.7-1.2-1.4 1.3z"/>
<path d="M196.1 137.1l1.4-1.3-1.2 1.3zM197.5 135.8l-1.2 1.3zM197.5 135.8l-.9 1.2zM197.5 135.8l-.7 1.1zM197.5 135.8l-.4 1zM197.5 135.8l-.3 .8zM197.5 135.8l-.1 .6zM197.5 135.8v.3zM330.9 122.9l.1 .5zM330.7 122.6l.3 .8zM330.5 122.4l.5 1zM330.3 122.3l.7 1.1z"/>
<path d="M330.1 122.2l.9 1.2zM329.8 122.1l.3 .1 .9 1.2zM329.5 122.2l.3-.1 1.2 1.3zM329.3 122.2h.2l1.5 1.2zM329 122.4l.3-.2 1.7 1.2zM328.8 122.5l.2-.1 2 1zM328.8 122.5l2.2 .9-2.3-.7zM328.7 122.7l2.3 .7-2.4-.4zM328.6 123l2.4 .4-2.5-.2zM328.5 123.2l2.5 .2-2.5 .1zM328.5 123.5l2.5-.1-2.4 .4zM328.6 123.8l2.4-.4-2.3 .6z"/>
<path d="M328.7 124l2.3-.6-2.2 .8zM328.8 124.2l2.2-.8-2 1zM329 124.4l2-1-1.7 1.1zM329.3 124.5l1.7-1.1-1.5 1.2zM329.5 124.6l1.5-1.2-1.2 1.2zM331 123.4l-.9 1.2h-.3zM331 123.4l-.9 1.2zM331 123.4l-.7 1.1zM331 123.4l-.5 .9zM331 123.4l-.3 .7zM331 123.4l-.1 .5zM331 123.4v.3z"/>
<path d="M201.4 156.7l.7 .8-2.1 1.4zM206.9 140.8l.7 .7-2.1 1.4zM288.5 142.2l1.9-1.7-1.1 2.3zM332.1 142.6l2.1-1.4-1.5 2.1zM185.3 192.7l2.4-.8-1.9 1.7zM186.2 188.2l2.4 .5-2.4 .5zM197.5 192.1l.1 .5zM197.3 191.9l.3 .7zM197.1 191.7l.5 .9zM196.9 191.5l.7 1.1zM196.6 191.4l1 1.2zM196.4 191.4h.2l1 1.2z"/>
<path d="M196.1 191.4h.3l1.2 1.2zM195.8 191.5l.3-.1 1.5 1.2zM195.6 191.6l.2-.1 1.8 1.1zM195.4 191.8l.2-.2 2 1zM195.4 191.8l2.2 .8-2.4-.6zM195.2 192l2.4 .6-2.5-.4zM195.1 192.2l2.5 .4-2.5-.1zM195.1 192.5l2.5 .1-2.5 .2zM195.1 192.8l2.5-.2-2.5 .4zM195.1 193l2.5-.4-2.4 .7zM195.2 193.3l2.4-.7-2.2 .9zM195.4 193.5l2.2-.9-2 1.1z"/>
<path d="M195.6 193.7l2-1.1-1.8 1.2zM195.8 193.8l1.8-1.2-1.5 1.3zM196.1 193.9l1.5-1.3-1.2 1.3zM197.6 192.6l-1 1.2-.2 .1zM197.6 192.6l-1 1.2zM197.6 192.6l-.7 1.1zM197.6 192.6l-.5 1zM197.6 192.6l-.3 .8zM197.6 192.6l-.1 .6zM197.6 192.6l-.1 .3z"/>
</g>
<text font-size="12.6" x="77" y="23.4">BRAZO SOPORTE PANTALLA DERECHA SILVER V027</text>
<text font-size="9.4" x="130.3" y="35.1">SIL-027-SBD-01 (1 CONJUNTO SOLDADO)</text>
<g font-size="7.9">
<text x="189.8" y="44.6">ID REF: 2575</text>
<text x="250.1" y="78.1">DETALLE A</text>
<text x="247.1" y="87">SCALE (1 : 1)</text>
</g>
<text font-size="7.2" x="211.8" y="95.4">A</text>
<g font-size="5.5">
<text x="281" y="205.1">NOTA: TODAS LAS PIEZAS TIENEN ALMENAS PARA SU</text>
<text x="281" y="211.3">CORRECTA COLOCACIÓN Y SOLDADURA.</text>
<text x="281" y="223.9">LOS TUBOS IRÁN SOLDADOS DE FORMA QUE SEAN</text>
<text x="281" y="230.3">CONCENTRICOS CON LA TUERCA REMACHADA.</text>
</g>
<g font-size="4.7">
<text x="304.5" y="261.2">Plano fabricación</text>
<text x="304.5" y="266.6">soporte pantalla</text>
<text x="304.5" y="272">derecha SILVER V027</text>
</g>
<g font-size="4.2">
<text x="33.9" y="9.6">6</text>
<text x="103.9" y="9.6">5</text>
<text x="173.9" y="9.6">4</text>
<text x="243.8" y="9.6">3</text>
<text x="313.9" y="9.6">2</text>
<text x="383.9" y="9.6">1</text>
<text x="6.7" y="38.7">D</text>
<text x="410.5" y="38.7">D</text>
<text x="6.9" y="112.9">C</text>
<text x="410.7" y="112.9">C</text>
<text x="6.9" y="187.1">B</text>
<text x="410.7" y="187.1">B</text>
<text x="6.8" y="261.4">A</text>
<text x="410.7" y="261.4">A</text>
<text x="33.9" y="290.4">6</text>
<text x="103.9" y="290.4">5</text>
<text x="173.9" y="290.4">4</text>
<text x="243.8" y="290.4">3</text>
<text x="313.9" y="290.4">2</text>
<text x="383.9" y="290.4">1</text>
</g>
<g font-size="3.9">
<text x="331.5" y="45.9">5</text>
<text x="32.7" y="55.3">3</text>
<text x="204.9" y="59.8">4</text>
<text x="175.3" y="61.9">2</text>
<text x="216.2" y="60.2">5</text>
<text x="358.3" y="63.5">2</text>
<text x="165.1" y="66">7</text>
<text x="219" y="113.4">5</text>
<text x="313.4" y="109.3">3</text>
<text x="219" y="129.6">6</text>
<text x="219.1" y="140">6</text>
<text x="313.9" y="161.7">4</text>
<text x="222.3" y="166.9">5</text>
<text x="161.9" y="190">7</text>
<text x="169.3" y="203.2">1</text>
<text x="107.4" y="212.1">ESTA RANURA DEBE ESTAR LIBRE DE REBABAS Y/O MARCAS DE SOLDADURA.</text>
<text x="189.4" y="216.6">ENCAJA EN OTRA CHAPA.</text>
<text x="41.4" y="240.2">ITEM</text>
<text x="44.5" y="245.5">1</text>
<text x="51.4" y="240.2">QTY</text>
<text x="53.7" y="245.5">1</text>
<text x="59.7" y="245.5">SIL-027-TSPBI-01</text>
<text x="62" y="240.2">PART NUMBER</text>
<text x="90" y="245.6">Separador inferior, diámetro exterior 16 mm y diámetro interior 14 mm</text>
<text x="138.3" y="240.2">DESCRIPTION</text>
<text x="209.8" y="245.5">0</text>
<text x="213.4" y="240.3">MASS (kg)</text>
<text x="44.5" y="250.9">2</text>
<text x="53.7" y="250.9">1</text>
<text x="59.7" y="250.9">SIL-027-TSPB-01</text>
<text x="90" y="251">Separador superior, diámetro exterior 16 mm y diámetro interior 14 mm</text>
<text x="209.8" y="250.9">0,01</text>
<text x="44.5" y="256.1">3</text>
<text x="53.7" y="256.1">1</text>
<text x="59.7" y="256.1">SIL-027-STVD-01</text>
<text x="90" y="256.2">Chapa soporte Televisor derecho. Espesor 2 mm</text>
<text x="209.8" y="256.1">4,15</text>
<text x="44.5" y="261.5">4</text>
<text x="53.7" y="261.5">1</text>
<text x="59.7" y="261.5">SIL-027-MARB-01</text>
<text x="90" y="261.5">Marco para apoyo fibra. Espesor 3 mm</text>
<text x="209.8" y="261.5">0,42</text>
<text x="44.5" y="266.8">5</text>
<text x="53.7" y="266.8">3</text>
<text x="59.7" y="266.8">SIL-027-KTV-01</text>
<text x="90" y="266.9">Cartela rigidizadora 3. Espesor 3 mm</text>
<text x="209.8" y="266.8">0,06</text>
<text x="44.5" y="272.1">6</text>
<text x="53.7" y="272.1">2</text>
<text x="59.7" y="272.1">SIL-027-CRIG-01</text>
<text x="90" y="272.2">Cartela rigidizadora brazo, espesor 3 mm</text>
<text x="209.8" y="272.1">0,02</text>
<text x="358.4" y="274.9">SIL-027-SBD-01-MET01</text>
<text x="44.5" y="277.4">7</text>
<text x="53.7" y="277.4">2</text>
<text x="59.7" y="277.4">34341060230-M6</text>
<text x="90" y="277.5">Tuerca hexagonal remachable M6 cabeza reducida</text>
<text x="209.8" y="277.4">0</text>
<text x="358.4" y="279.4">2575</text>
</g>
<g font-size="3.1">
<text x="312.7" y="246.8">Tolerancias para dimensiones lineales y angulares sin indicación individual</text>
<text x="312.7" y="250.4">de tolerancia, según ISO 2768-1:1989</text>
<text x="312.7" y="254">Zonas de rugosidad no especificada, Ra 3.2</text>
<text x="358.6" y="286.5">1</text>
<text x="377.6" y="285.6">A3</text>
<text x="396.9" y="285.9">1 /3</text>
</g>
<g font-size="2.4">
<text x="271.1" y="244.4">MATERIAL:</text>
<text x="271.2" y="252">ACABADO SUPERFICIAL:</text>
<text x="271.2" y="254.7">Negro satinado Liso</text>
<text x="271.1" y="259.7">SCALE:</text>
<text x="350.4" y="260.8">DRAWN: Carlos Ruiz Madrigal</text>
<text x="391.1" y="260.6">16/09/2015</text>
<text x="350.5" y="267">CHECKED: Antonio Garcia</text>
<text x="391.2" y="266.7">16/09/2015</text>
<text x="350.5" y="271.4">DWG NO:</text>
<text x="350.7" y="276.9">Id. Ref:</text>
<text x="350.7" y="282.8">REV</text>
<text x="371.1" y="282.9">SIZE</text>
<text x="390.8" y="283">SHEET</text>
</g>
</svg>
